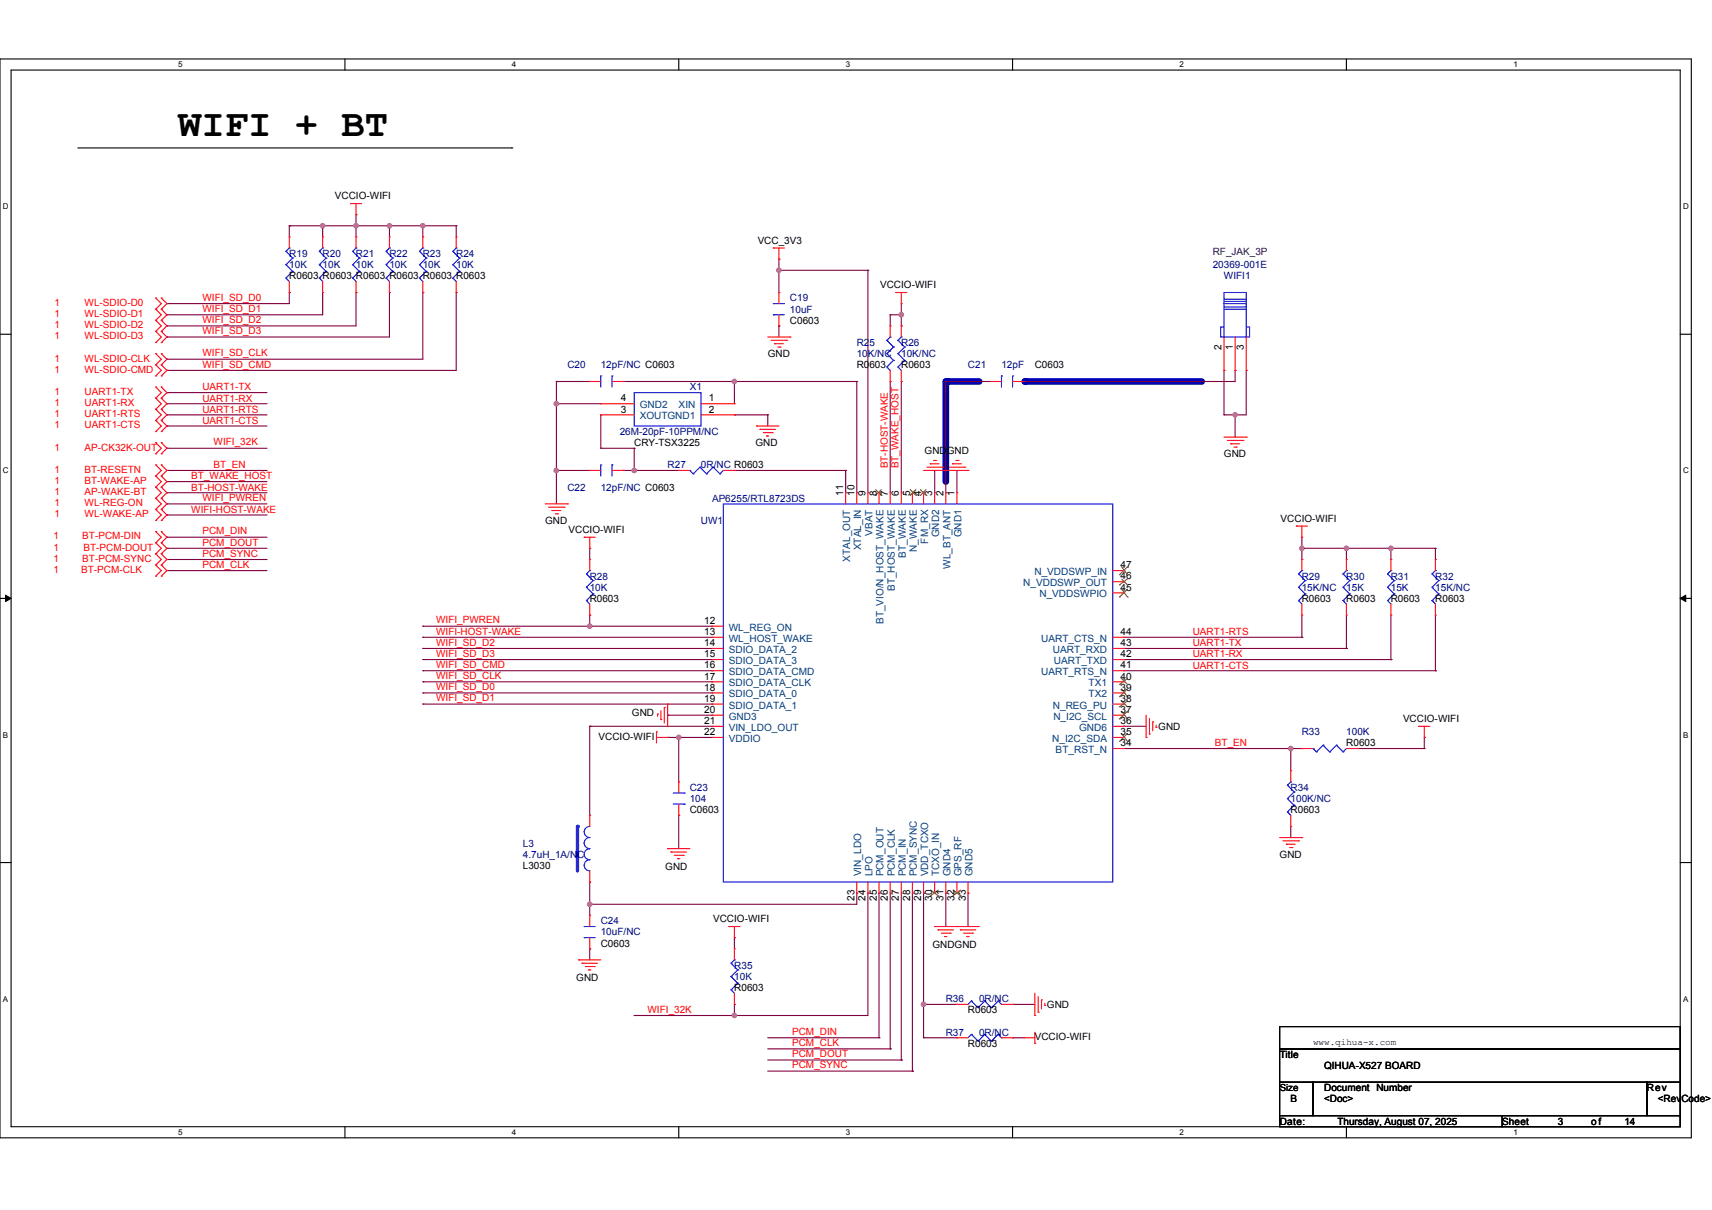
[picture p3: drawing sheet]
<svg xmlns="http://www.w3.org/2000/svg" width="297mm" height="210mm" viewBox="0 0 297 210" stroke-linecap="round" stroke-linejoin="round" font-family="sans-serif">
<path d="M0 10.2h293.4v187.3h-293.4zM1.9 12.2h289.6v183.3h-289.6z" fill="none" stroke="#000" stroke-width=".19"/>
<g fill="#fff">
<path d="M30.9 10.4h.7v1.6h-.7z"/>
<path d="M30.9 195.7h.7v1.6h-.7z"/>
</g>
<path d="M59.8 10.2v2M59.8 195.5v2" fill="none" stroke="#000" stroke-width=".19"/>
<g fill="#fff">
<path d="M88.8 10.4h.8v1.6h-.8z"/>
<path d="M88.8 195.7h.8v1.6h-.8z"/>
</g>
<path d="M117.8 10.2v2M117.8 195.5v2" fill="none" stroke="#000" stroke-width=".19"/>
<g fill="#fff">
<path d="M146.7 10.4h.8v1.6h-.8z"/>
<path d="M146.7 195.7h.8v1.6h-.8z"/>
</g>
<path d="M175.7 10.2v2M175.7 195.5v2" fill="none" stroke="#000" stroke-width=".19"/>
<g fill="#fff">
<path d="M204.6 10.4h.8v1.6h-.8z"/>
<path d="M204.6 195.7h.8v1.6h-.8z"/>
</g>
<path d="M233.6 10.2v2M233.6 195.5v2" fill="none" stroke="#000" stroke-width=".19"/>
<g fill="#fff">
<path d="M262.5 10.4h.8v1.6h-.8z"/>
<path d="M262.5 195.7h.8v1.6h-.8z"/>
<path d="M.5 35.1h1v1.5h-1z"/>
<path d="M292 35.1h1v1.5h-1z"/>
<path d="M.5 80.9h1v1.6h-1z"/>
<path d="M292 80.9h1v1.6h-1z"/>
</g>
<path d="M0 58h1.9M291.5 58h1.9" fill="none" stroke="#000" stroke-width=".19"/>
<g fill="#fff">
<path d="M.5 126.8h.9v1.5h-.9z"/>
<path d="M292 126.8h.9v1.5h-.9z"/>
</g>
<path d="M0 103.9h1.9M291.5 103.9h1.9" fill="none" stroke="#000" stroke-width=".19"/>
<path d="M1 103.3l.9 .6-.9 .5zM291.5 103.9l.9-.6v1.1z" fill="#000" stroke="#000" stroke-width=".17"/>
<g fill="#fff">
<path d="M.5 172.6h.9v1.6h-.9z"/>
<path d="M292 172.6h.9v1.6h-.9z"/>
</g>
<path d="M13.5 25.7h75.3M88.8 25.7h.1M0 149.7h1.9M291.5 149.7h1.9" fill="none" stroke="#000" stroke-width=".19"/>
<path d="M164.1 66.2v17.4" fill="none" stroke="#0000a0" stroke-width="1.2"/>
<circle cx="164.1" cy="66.2" r=".58" fill="#0000a0"/>
<path d="M177.8 66.2h30.7" fill="none" stroke="#0000a0" stroke-width="1.2"/>
<circle cx="177.8" cy="66.2" r=".58" fill="#0000a0"/>
<path d="M164.3 66.2h5.6" fill="none" stroke="#0000a0" stroke-width="1.2"/>
<circle cx="164.3" cy="66.2" r=".58" fill="#0000a0"/>
<g fill="none" stroke="#800040" stroke-width=".19">
<path d="M50.2 39.2h.1M50.2 39.2v1.9M50.2 39.2h28.9M56 39.2h.1M56 39.2v1.9M61.8 37.3h.1M61.8 39.2h.1M61.8 37.3v3.8M67.6 39.2h.1M67.6 39.2v1.9M73.4 39.2h.1M73.4 39.2v1.9"/>
<path d="M79.1 39.2h.1M79.1 39.2v1.9M29 52.7h.1M29 58.5h.1M29 56.6h.1M29 54.6h.1M50.2 50.8h.1M50.2 50.8v1.9h-21.2M56 50.8h.1M56 50.8v3.8h-27M61.8 50.8h.1M61.8 50.8v5.8h-32.8"/>
<path d="M67.6 50.8h.1M67.6 50.8v7.7h-38.6M73.4 50.8h.1M73.4 50.8v11.5h-44.4M79.1 50.8h.1M79.1 50.8v13.5h-50.1M135.1 45h.1M135.1 46.9h.1M135.1 56.6h.1M135.1 45v5.8M135.1 56.6v1.9M135.1 46.9h15.5"/>
<path d="M150.6 46.9h.1M150.6 46.9v38.6M154.4 54.6h.1M154.4 54.6h2M154.4 54.6v2M156.4 56.6h.1M156.4 54.6h.1M156.4 52.7v3.9M29 64.3h.1M29 62.3h.1M29 70.1h.1M29 68.1h.1"/>
<path d="M29 73.9h.1M29 72h.1M29 77.8h.1M29 70.1h17.3M29 68.1h17.3M29 73.9h17.3M29 72h17.3M29 77.8h17.3M96.5 70.1h.1M96.5 66.2h.1M96.5 70.1h7.7M96.5 66.2h5.8"/>
<path d="M96.5 66.2v21.2M104.2 77.8h.1M104.2 72h.1M104.2 77.8h5.8M104.2 72v5.8M108.1 66.2h.1M108.1 66.2h40.5M110 77.8h.1M110 77.8v3.9M127.4 72h.1M127.4 66.2h.1M127.4 72h5.8"/>
<path d="M127.4 66.2v3.9M133.2 72h.1M133.2 72v1.9M148.6 66.2h.1M148.6 66.2v19.3M154.4 66.2h.1M154.4 66.2v19.3M156.4 66.2h.1M156.4 66.2v19.3M164.1 66.2h.1M164.1 66.2v19.3M164.1 66.2h7.7"/>
<path d="M177.6 66.2h.1M212.3 64.3h.1M212.3 72h.1M212.3 64.3v7.7M214.3 72h.1M214.3 64.3h.1M214.3 64.3v1.9h-36.7M214.3 72v3.9M216.2 64.3h.1M216.2 64.3v7.7h-3.9M29 81.7h.1M29 89.4h.1"/>
<path d="M29 87.4h.1M29 83.6h.1M29 95.2h.1M29 99h.1M29 97.1h.1M29 93.2h.1M29 85.5h.1M29 81.7h17.3M29 89.4h17.3M29 87.4h17.3M29 83.6h17.3M29 95.2h17.3"/>
<path d="M29 99h17.3M29 97.1h17.3M29 93.2h17.3M29 85.5h17.3M96.5 81.7h.1M96.5 81.7h5.8M102.3 95.2h.1M102.3 95.2v1.9M108.1 81.7h.1M108.1 81.7h9.7M110 81.7h.1M127.4 81.7h.1"/>
<path d="M127.4 81.7h19.3M146.7 81.7h.1M146.7 81.7v3.8M162.1 81.7h.1M162.1 81.7v3.8M166 81.7h.1M166 81.7v3.8M225.8 95.2h.1M225.8 97.1h.1M225.8 95.2h23.2M225.8 93.2v3.9M233.6 95.2h.1"/>
<path d="M233.6 95.2v1.9M241.3 95.2h.1M241.3 95.2v1.9M249 97.1h.1M249 95.2h.1M249 95.2v1.9M73.4 116.4h.1M73.4 112.5h.1M73.4 114.5h.1M73.4 118.3h.1M73.4 108.7h.1M73.4 110.6h.1"/>
<path d="M73.4 110.6h50.1M73.4 116.4h50.1M73.4 114.5h50.1M73.4 112.5h50.1M73.4 118.3h50.1M73.4 108.7h50.1M102.3 106.8h.1M102.3 108.7h.1M102.3 106.8v1.9M195 110.6h30.8M195 116.4h54M195 114.5h46.3"/>
<path d="M195 112.5h38.6M225.8 110.6h.1M225.8 106.8v3.8M233.6 112.5h.1M233.6 106.8v5.7M241.3 114.5h.1M241.3 106.8v7.7M249 116.4h.1M249 106.8v9.6M73.4 120.3h.1M73.4 122.2h.1M73.4 120.3h50.1"/>
<path d="M73.4 122.2h50.1M102.3 126.1h.1M102.3 126.1h21.2M102.3 126.1v15.4M115.8 128h.1M115.8 124.1h.1M115.8 128h7.7M115.8 124.1h7.7M117.8 128h.1M117.8 128v7.7M195 126.1h.1M195 126.1h3.8"/>
<path d="M195 129.9h30.8M223.9 129.9h.1M223.9 129.9v3.9M225.8 129.9h.1M235.5 129.9h11.6M247.1 129.9h.1M247.1 128h.1M247.1 128v1.9M102.3 153.1h.1M102.3 156.9h.1M102.3 153.1v5.8M117.8 141.5h.1"/>
<path d="M117.8 141.5v5.8M148.6 155h.1M148.6 155v1.9h-46.3M150.6 155h.1M150.6 155v21.2h-40.6M152.5 155h.1M152.5 155v25.1M154.4 155v27M156.4 155v29M158.3 155v30.9M160.2 155h.1M160.2 155v25.1"/>
<path d="M164.1 155h.1M164.1 155v5.8M167.9 155h.1M167.9 155v5.8M223.9 145.4h.1M223.9 143.4v2M102.3 164.7h.1M102.3 164.7v1.9M110 176.2h.1M127.4 162.7h.1M127.4 174.3h.1M127.4 176.2h.1"/>
<path d="M127.4 162.7v2M127.4 174.3v1.9M160.2 174.3h.1M160.2 174.3h5.8M175.7 174.3h.1M175.7 174.3h3.8M133.2 180.1h19.3M133.2 184h23.2M133.2 182h21.2M133.2 185.9h25.1M152.5 180.1h.1M154.4 182h.1"/>
<path d="M156.4 184h.1M158.3 185.9h.1M160.2 180.1h.1M160.2 180.1h5.8M175.7 180.1h.1M175.7 180.1h1.9"/>
</g>
<g fill="#f0f" stroke="#f0f" stroke-width=".19">
<circle cx="67.6" cy="39.2" r=".38"/>
<circle cx="73.3" cy="39.2" r=".38"/>
<circle cx="160.2" cy="174.3" r=".38"/>
<circle cx="156.4" cy="54.6" r=".38"/>
<circle cx="225.8" cy="95.2" r=".38"/>
<circle cx="241.3" cy="95.2" r=".38"/>
<circle cx="233.6" cy="95.2" r=".38"/>
<circle cx="214.3" cy="72" r=".38"/>
<circle cx="117.7" cy="128" r=".38"/>
<circle cx="135.1" cy="46.9" r=".38"/>
<circle cx="102.3" cy="108.7" r=".38"/>
<circle cx="223.9" cy="129.9" r=".38"/>
<circle cx="127.4" cy="176.2" r=".38"/>
<circle cx="102.3" cy="156.9" r=".38"/>
<circle cx="127.4" cy="66.2" r=".38"/>
<circle cx="96.5" cy="81.7" r=".38"/>
<circle cx="96.5" cy="70.1" r=".38"/>
<circle cx="110" cy="81.7" r=".38"/>
<circle cx="61.8" cy="39.2" r=".38"/>
<circle cx="56" cy="39.2" r=".38"/>
</g>
<g fill="none" stroke="#f00" stroke-width=".19">
<path d="M60.8 35.3h.1M60.8 35.3h1.9M61.8 37.3h.1M61.8 35.3v2M27 55.6h.1M27 57.5h.1M27 59.5h.1M27 51.7h.1M27 53.7h.1M27 55.6l1 1-1 .9M27 57.5l1 1-1 1M27 51.7l1 1-1 1"/>
<path d="M27 53.7l1 .9-1 1M28 57.5h.1M28 55.6h.1M28 59.5h.1M28 53.7h.1M28 51.7h.1M28 55.6l1 1-1 .9M28 57.5l1 1-1 1M28 51.7l1 1-1 1M28 53.7l1 .9-1 1M67.6 50.8h.1M67.6 41.1h.1"/>
<path d="M67.6 41.1v1.9M67.6 48.8v2M73.4 50.8h.1M73.4 41.1h.1M73.4 41.1v1.9M73.4 48.8v2M133.2 58.5h3.9M133.8 59.1h2.7M134.2 43h.1M134.2 43h1.9M134.4 59.6h.1M134.4 59.6h1.5"/>
<path d="M135.1 45h.1M135.1 43v2M136.5 59.1h.1M137.1 58.5h.1M154.4 56.6h.1M154.4 56.6v1.9M155.4 50.8h.1M155.4 50.8h1.9M156.4 52.7h.1M156.4 56.6h.1M156.4 50.8v1.9M156.4 56.6v1.9"/>
<path d="M212.3 58.5v5.8M214.3 58.5v5.8M216.2 58.5v5.8M27 63.3h.1M27 65.2h.1M27 61.4h.1M27 76.8h.1M27 78.8h.1M27 67.2h.1M27 69.1h.1M27 71h.1M27 73h.1"/>
<path d="M27 74.9h.1M27 63.3l1 1-1 .9M27 61.4l1 .9-1 1M27 76.8l1 1-1 1M27 67.2l1 .9-1 1M27 69.1l1 1-1 .9M27 71l1 1-1 1M27 73l1 .9-1 1M28 65.2h.1M28 63.3h.1M28 61.4h.1M28 78.8h.1"/>
<path d="M28 76.8h.1M28 69.1h.1M28 67.2h.1M28 71h.1M28 73h.1M28 74.9h.1M28 63.3l1 1-1 .9M28 61.4l1 .9-1 1M28 76.8l1 1-1 1M28 67.2l1 .9-1 1M28 69.1l1 1-1 .9M28 71l1 1-1 1"/>
<path d="M28 73l1 .9-1 1M131.3 73.9h.1M131.3 73.9h3.8M131.8 74.5h.1M131.8 74.5h2.7M132.4 75.1h1.6M133 75.7h.1M133 75.7h.4M134 75.1h.1M134.9 60.2h.4M135.3 60.2h.1M154.4 66.2h.1"/>
<path d="M154.4 64.3v1.9M156.4 66.2h.1M156.4 64.3v1.9M162 79.9h.3M162.3 79.9h.1M165.8 79.9h.4M166.2 79.9h.1M171.8 66.2h.1M171.8 66.2h1.9M175.7 66.2h1.9M177.6 66.2h.1M212.3 64.3h.1"/>
<path d="M212.3 75.9h3.9M212.9 76.4h2.7M213.5 77h.1M213.5 77h1.5M214.1 77.6h.4M214.3 64.3h.1M214.5 77.6h.1M215.6 76.4h.1M216.2 75.9h.1M216.2 64.3h.1M27 98.1h.1M27 100h.1"/>
<path d="M27 96.1h.1M27 94.2h.1M27 92.3h.1M27 80.7h.1M27 82.6h.1M27 86.5h.1M27 88.4h.1M27 90.3h.1M27 84.6h.1M27 98.1l1 .9-1 1M27 96.1l1 1-1 1M27 94.2l1 1-1 .9"/>
<path d="M27 92.3l1 .9-1 1M27 80.7l1 1-1 .9M27 86.5l1 .9-1 1M27 88.4l1 1-1 .9M27 82.6l1 1-1 1M27 84.6l1 .9-1 1M28 100h.1M28 98.1h.1M28 96.1h.1M28 94.2h.1M28 92.3h.1M28 82.6h.1"/>
<path d="M28 80.7h.1M28 88.4h.1M28 86.5h.1M28 90.3h.1M28 84.6h.1M28 98.1l1 .9-1 1M28 96.1l1 1-1 1M28 94.2l1 1-1 .9M28 92.3l1 .9-1 1M28 80.7l1 1-1 .9M28 86.5l1 .9-1 1M28 88.4l1 1-1 .9"/>
<path d="M28 82.6l1 1-1 1M28 84.6l1 .9-1 1M94.6 87.4h3.8M95.2 88h2.7M95.7 88.6h.1M95.7 88.6h1.6M96.3 89.2h.4M96.7 89.2h.1M97.9 88h.1M98.4 87.4h.1M101.3 93.2h.1M101.3 93.2h2"/>
<path d="M102.3 95.2h.1M102.3 93.2v2M160.2 81.7h7.7M160.8 81.1h2.7M161.4 80.5h.1M161.4 80.5h1.5M163.5 81.1h.1M164.1 81.7h.1M164.7 81.1h2.7M165.2 80.5h.1M165.2 80.5h1.6M167.4 81.1h.1"/>
<path d="M167.9 81.7h.1M224.9 91.3h.1M224.9 91.3h1.9M225.8 93.2h.1M225.8 91.3v1.9M241.3 97.1h.1M241.3 97.1v1.9M241.3 106.8h.1M241.3 104.8v2M113.9 127h.1M113.9 128h1.9M113.9 127v1.9"/>
<path d="M114.1 123.9h.1M114.1 123.9v.4M114.7 124.9h.1M114.7 123.3v1.6M115.2 122.8h.1M115.2 122.8v2.7M115.8 128h.1M115.8 122.2h.1M115.8 122.2v3.9M117.8 135.7h.1M117.8 135.7v1.9M117.8 139.6v1.9"/>
<path d="M198.8 128h.1M198.8 124.1v3.9M199.4 127.4h.1M199.4 124.7v2.7M200 125.3h.1M200 125.3v1.5M200.6 126.2h.1M200.6 125.9v.3M223.9 133.8h.1M223.9 133.8v1.9M225.8 129.9h.1M225.8 129.9h2"/>
<path d="M233.6 129.9h1.9M235.5 129.9h.1M246.1 126.1h.1M246.1 126.1h2M247.1 128h.1M247.1 126.1v1.9M102.3 158.9h.1M102.3 158.9v1.9M115.8 147.3h.1M115.8 147.3h3.9M116.4 147.9h.1M116.4 147.9h2.7"/>
<path d="M117 148.4h1.5M117.6 149h.1M117.6 149h.3M117.8 141.5h.1M118.5 148.4h.1M222 145.4h3.8M222.6 145.9h2.7M223.1 146.5h.1M223.1 146.5h1.6M223.7 147.1h.4M223.9 143.4h.1M223.9 141.5v1.9"/>
<path d="M224.1 147.1h.1M225.3 145.9h.1M225.8 145.4h.1M100.4 166.6h.1M100.4 166.6h3.8M101 167.2h.1M101 167.2h2.7M101.5 167.7h1.6M102.1 168.3h.1M102.1 168.3h.4M102.3 164.7h.1M102.3 162.7v2"/>
<path d="M103.1 167.7h.1M126.4 160.8h.1M126.4 160.8h2M127.4 162.7h.1M127.4 160.8v1.9M162.1 160.8h.1M162.1 160.8h7.8M162.7 161.4h.1M162.7 161.4h2.7M163.3 162h1.6M163.9 162.5h.1M163.9 162.5h.4"/>
<path d="M164.9 162h.1M166 160.8h.1M166.6 161.4h.1M166.6 161.4h2.7M167.2 162h1.5M167.7 162.5h.1M167.7 162.5h.4M168.7 162h.1M179.5 176.2h.1M179.5 172.4v3.8M179.5 179.1v2M180.1 175.7h.1"/>
<path d="M180.1 173v2.7M180.7 173.5h.1M180.7 173.5v1.6M181.3 174.5h.1M181.3 174.1v.4M177.6 180.1h.1M177.6 180.1h1.9M179.5 181.1h.1"/>
</g>
<path d="M222 178.2h69.5v3.8h-69.5zM222 182h69.5v5.8h-69.5zM222 187.8h5.8v5.8h-5.8zM222 193.6h38.6v1.9h-38.6zM227.8 187.8h57.9v5.8h-57.9zM260.6 193.6h30.9v1.9h-30.9zM285.7 187.8h5.8v5.8h-5.8z" fill="none" stroke="#000" stroke-width=".19"/>
<g fill="none" stroke="#00f" stroke-width=".19">
<path d="M67 48.3h.1M67 45.9h.1M67 43.6h.1M67 48.3l.6 .5M67 45.9l1.1 1.2M67 43.6l1.1 1.2M67.6 43h.1M67.6 43l-.6 .6M68.1 47.1h.1M68.1 44.8h.1M68.1 47.1l-1.1 1.2M68.1 44.8l-1.1 1.1"/>
<path d="M72.8 48.3h.1M72.8 45.9h.1M72.8 43.6h.1M72.8 48.3l.6 .5M72.8 45.9l1.1 1.2M72.8 43.6l1.1 1.2M73.4 43h.1M73.4 43l-.6 .6M73.9 47.1h.1M73.9 44.8h.1M73.9 47.1l-1.1 1.2M73.9 44.8l-1.1 1.1"/>
<path d="M153.8 59.1h.1M153.8 59.1l1.2 1.1M154.4 58.5h.1M154.4 58.5l-.6 .6M155.8 59.1h.1M155.8 59.1l1.1 1.1M156.4 58.5h.1M156.4 58.5l-.6 .6M212.3 50.8h3.9v7.7h-3.9zM212.3 52.7h.1M212.3 56.7h-.5v1.8h.5M212.3 52.7h3.9"/>
<path d="M212.3 53.3h3.9M212.3 53.7h3.9M212.3 52.3h3.9M212.3 51.9h3.9M216.2 56.7h.6v1.8h-.6M153.8 63.7h.1M153.8 61.4h.1M153.8 63.7l.6 .6M153.8 61.4l1.2 1.1M155 62.5h.1M155 60.2h.1M155 62.5l-1.2 1.2"/>
<path d="M155 60.2l-1.2 1.2M155.8 63.7h.1M155.8 61.4h.1M155.8 63.7l.6 .6M155.8 61.4l1.1 1.1M156.9 62.5h.1M156.9 60.2h.1M156.9 62.5l-1.1 1.2M156.9 60.2l-1.1 1.2M173.7 65.2h.1M173.7 65.2v2M175.7 65.2h.1"/>
<path d="M175.7 65.2v2M240.7 99.6h.1M240.7 99.6l1.2 1.2M241.3 99h.1M241.3 99l-.6 .6M240.7 104.2h.1M240.7 101.9h.1M240.7 104.2l.6 .6M240.7 101.9l1.2 1.2M241.9 103.1h.1M241.9 100.8h.1M241.9 103.1l-1.2 1.1"/>
<path d="M241.9 100.8l-1.2 1.1M116.8 139.6h1.9M116.8 137.6h1.9M118.7 139.6h.1M118.7 137.6h.1M223.3 138.6h.1M223.3 136.3h.1M223.3 138.6l1.2 1.2M223.3 136.3l1.2 1.1M223.9 135.7h.1M223.9 135.7l-.6 .6M224.5 139.8h.1"/>
<path d="M224.5 137.4h.1M224.5 139.8l-1.2 1.1M224.5 137.4l-1.2 1.2M227.8 129.9h.1M227.8 129.9l.6 .6M228.4 130.5h.1M229.5 129.3h.1M229.5 129.3l1.2 1.2M229.5 129.3l-1.1 1.2M230.7 130.5h.1M231.8 129.3h.1M231.8 129.3l1.2 1.2"/>
<path d="M231.8 129.3l-1.1 1.2M233 130.5h.1M233.6 129.9l-.6 .6M102.3 145.4a.96 .96 0 0 0-1 .9 .96 .96 0 0 0 1 1 .96 .96 0 0 0-1 1 .96 .96 0 0 0 1 .9 .96 .96 0 0 0-1 1 .96 .96 0 0 0 1 .9M102.3 143.4a.96 .96 0 0 0-1 1 .96 .96 0 0 0 1 1M223.3 140.9h.1M223.3 140.9l.6 .6M101.3 160.8h.1M101.3 162.7h.1M101.3 160.8h2M101.3 162.7h2"/>
</g>
<path d="M100.2 143.4v7.8" fill="none" stroke="#00f" stroke-width=".57"/>
<circle cx="100.2" cy="143.4" r=".29" fill="#00f"/>
<g fill="none" stroke="#f00" stroke-width=".19">
<path d="M50.2 50.8h.1M50.2 41.1h.1M50.2 41.1v1.9M50.2 48.8v2M56 50.8h.1M56 41.1h.1M56 41.1v1.9M56 48.8v2M61.8 50.8h.1M61.8 41.1h.1M61.8 41.1v1.9M61.8 48.8v2"/>
<path d="M79.1 50.8h.1M79.1 41.1h.1M79.1 41.1v1.9M79.1 48.8v2M135.1 50.8h.1M135.1 56.6h.1M135.1 50.8v1.9M135.1 54.6v2M102.3 66.2h.1M102.3 66.2h1.9M104.2 72h.1M104.2 70.1h.1"/>
<path d="M104.2 70.1h5.8M104.2 72h5.8M106.2 66.2h1.9M108.1 66.2h.1M121.6 70.1h5.8M121.6 72h5.8M127.4 70.1h.1M127.4 72h.1M102.3 97.1h.1M102.3 81.7h.1M102.3 97.1v1.9M102.3 81.7h1.9"/>
<path d="M106.2 81.7h1.9M108.1 81.7h.1M117.8 81.7h.1M117.8 81.7h1.9M125.5 81.7h1.9M127.4 81.7h.1M146.7 85.5h.1M146.7 85.5v1.9M148.6 85.5h.1M148.6 85.5v1.9M150.6 85.5h.1M150.6 85.5v1.9"/>
<path d="M152.5 85.5h.1M152.5 85.5v1.9M154.4 85.5h.1M154.4 85.5v1.9M156.4 85.5h.1M156.4 85.5v1.9M158.3 85.5h.1M158.3 85.5v1.9M160.2 85.5h.1M160.2 85.5v1.9M162.1 85.5h.1M162.1 85.5v1.9"/>
<path d="M164.1 85.5h.1M164.1 85.5v1.9M166 85.5h.1M166 85.5v1.9M193 99h2M195 99h.1M225.8 97.1h.1M225.8 97.1v1.9M233.6 97.1h.1M233.6 97.1v1.9M249 97.1h.1M249 97.1v1.9"/>
<path d="M102.3 106.8h.1M102.3 104.8v2M123.5 110.6h.1M123.5 112.5h.1M123.5 118.3h.1M123.5 116.4h.1M123.5 114.5h.1M123.5 108.7h.1M123.5 118.3h2M123.5 110.6h2M123.5 112.5h2M123.5 116.4h2"/>
<path d="M123.5 114.5h2M123.5 108.7h2M193 118.3h2M193 110.6h2M193 112.5h2M193 116.4h2M193 114.5h2M193 102.9h2M193 101h2M195 118.3h.1M195 114.5h.1M195 112.5h.1"/>
<path d="M195 116.4h.1M195 110.6h.1M195 102.9h.1M195 101h.1M225.8 106.8h.1M225.8 104.8v2M233.6 106.8h.1M233.6 104.8v2M249 106.8h.1M249 104.8v2M123.5 128h.1M123.5 120.3h.1"/>
<path d="M123.5 122.2h.1M123.5 124.1h.1M123.5 126.1h.1M123.5 124.1h2M123.5 128h2M123.5 120.3h2M123.5 122.2h2M123.5 126.1h2M193 124.1h2M193 128h2M193 120.3h2M193 122.2h2"/>
<path d="M193 126.1h2M193 129.9h2M195 124.1h.1M195 128h.1M195 120.3h.1M195 122.2h.1M195 126.1h.1M195 129.9h.1M102.3 153.1h.1M102.3 141.5h.1M102.3 141.5v1.9M102.3 151.2v1.9"/>
<path d="M148.6 155h.1M148.6 153.1v1.9M150.6 155h.1M150.6 153.1v1.9M152.5 155h.1M152.5 153.1v1.9M154.4 155h.1M154.4 153.1v1.9M156.4 155h.1M156.4 153.1v1.9M158.3 155h.1M158.3 153.1v1.9"/>
<path d="M160.2 155h.1M160.2 153.1v1.9M162.1 155h.1M162.1 153.1v1.9M164.1 155h.1M164.1 153.1v1.9M166 155h.1M166 153.1v1.9M167.9 155h.1M167.9 153.1v1.9M127.4 174.3h.1M127.4 164.7h.1"/>
<path d="M127.4 164.7v1.9M127.4 172.4v1.9M166 174.3h.1M166 174.3h1.9M173.7 174.3h2M175.7 174.3h.1M166 180.1h.1M166 180.1h1.9M173.7 180.1h2M175.7 180.1h.1"/>
</g>
<g fill="none" stroke="#00f" stroke-width=".19">
<path d="M49.6 48.3h.1M49.6 45.9h.1M49.6 43.6h.1M49.6 48.3l.6 .5M49.6 45.9l1.2 1.2M49.6 43.6l1.2 1.2M50.2 43h.1M50.2 43l-.6 .6M50.8 47.1h.1M50.8 44.8h.1M50.8 47.1l-1.2 1.2M50.8 44.8l-1.2 1.1"/>
<path d="M55.4 48.3h.1M55.4 45.9h.1M55.4 43.6h.1M55.4 48.3l.6 .5M55.4 45.9l1.2 1.2M55.4 43.6l1.2 1.2M56 43h.1M56 43l-.6 .6M56.6 47.1h.1M56.6 44.8h.1M56.6 47.1l-1.2 1.2M56.6 44.8l-1.2 1.1"/>
<path d="M61.2 48.3h.1M61.2 45.9h.1M61.2 43.6h.1M61.2 48.3l.6 .5M61.2 45.9l1.1 1.2M61.2 43.6l1.1 1.2M61.8 43h.1M61.8 43l-.6 .6M62.3 47.1h.1M62.3 44.8h.1M62.3 47.1l-1.1 1.2M62.3 44.8l-1.1 1.1"/>
<path d="M78.6 48.3h.1M78.6 45.9h.1M78.6 43.6h.1M78.6 48.3l.5 .5M78.6 45.9l1.1 1.2M78.6 43.6l1.1 1.2M79.1 43h.1M79.1 43l-.5 .6M79.7 47.1h.1M79.7 44.8h.1M79.7 47.1l-1.1 1.2M79.7 44.8l-1.1 1.1"/>
<path d="M134.2 52.7h.1M134.2 54.6h.1M134.2 52.7h1.9M134.2 54.6h1.9M104.2 65.2h.1M104.2 65.2v2M106.2 65.2h.1M106.2 65.2v2M110 68.1h11.6v5.8h-11.6zM101.7 99.6h.1M101.7 99.6l1.2 1.2M102.3 99h.1"/>
<path d="M102.3 99l-.6 .6M104.2 80.7h.1M104.2 80.7v1.9M106.2 80.7h.1M106.2 80.7v1.9M119.7 81.7h.1M119.7 81.7l.6 .5M120.3 82.2h.1M121.4 81.1h.1M121.4 81.1l1.2 1.1M121.4 81.1l-1.1 1.1M122.6 82.2h.1"/>
<path d="M123.7 81.1h.1M123.7 81.1l1.2 1.1M123.7 81.1l-1.1 1.1M124.9 82.2h.1M125.5 87.4h67.5v65.7h-67.5zM125.5 81.7l-.6 .5M225.3 99.6h.1M225.3 99.6l1.1 1.2M225.8 99h.1M225.8 99l-.5 .6M233 99.6h.1M233 99.6l1.2 1.2"/>
<path d="M233.6 99h.1M233.6 99l-.6 .6M248.4 99.6h.1M248.4 99.6l1.2 1.2M249 99h.1M249 99l-.6 .6M101.7 104.2h.1M101.7 101.9h.1M101.7 104.2l.6 .6M101.7 101.9l1.2 1.2M102.9 103.1h.1M102.9 100.8h.1"/>
<path d="M102.9 103.1l-1.2 1.1M102.9 100.8l-1.2 1.1M225.3 104.2h.1M225.3 101.9h.1M225.3 104.2l.5 .6M225.3 101.9l1.1 1.2M226.4 103.1h.1M226.4 100.8h.1M226.4 103.1l-1.1 1.1M226.4 100.8l-1.1 1.1M233 104.2h.1M233 101.9h.1"/>
<path d="M233 104.2l.6 .6M233 101.9l1.2 1.2M234.2 103.1h.1M234.2 100.8h.1M234.2 103.1l-1.2 1.1M234.2 100.8l-1.2 1.1M248.4 104.2h.1M248.4 101.9h.1M248.4 104.2l.6 .6M248.4 101.9l1.2 1.2M249.6 103.1h.1M249.6 100.8h.1"/>
<path d="M249.6 103.1l-1.2 1.1M249.6 100.8l-1.2 1.1M126.8 171.8h.1M126.8 169.5h.1M126.8 167.2h.1M126.8 171.8l.6 .6M126.8 169.5l1.2 1.1M126.8 167.2l1.2 1.1M127.4 166.6h.1M127.4 166.6l-.6 .6M128 170.6h.1M128 168.3h.1"/>
<path d="M128 170.6l-1.2 1.2M128 168.3l-1.2 1.2M168.5 173.7h.1M168.5 179.5h.1M168.5 173.7l-.6 .6M168.5 173.7l1.2 1.2M168.5 179.5l-.6 .6M168.5 179.5l1.2 1.2M169.7 174.9h.1M170.8 173.7h.1M170.8 179.5h.1M170.8 173.7l-1.1 1.2"/>
<path d="M170.8 173.7l1.2 1.2M170.8 179.5l-1.1 1.2M170.8 179.5l1.2 1.2M172 174.9h.1M173.2 173.7h.1M173.2 179.5h.1M173.2 173.7l-1.2 1.2M173.2 173.7l.5 .6M173.2 179.5l-1.2 1.2M173.2 179.5l.5 .6M173.7 174.3h.1M169.7 180.7h.1"/>
<path d="M172 180.7h.1M173.7 180.1h.1"/>
</g>
<g fill="none" stroke="#804000" stroke-width=".17">
<path d="M151.9 86h.1M151.9 84.9l1 1.1M152.9 86h.1M152.9 84.9l-1 1.1M157.9 86h.1M157.9 84.9l1 1.1M158.9 86h.1M158.9 84.9l-1 1.1M159.6 86h.1M159.6 84.9l1.1 1.1M160.7 86h.1M160.7 84.9l-1.1 1.1"/>
<path d="M194.2 99.8h.1M194.6 98.3l1 1.5M195.6 99.8h.1M195.6 98.3l-1.4 1.5M194.2 118.8h.1M194.2 103.6h.1M194.2 101.5h.1M194.6 119.5l1 1.4M194.6 117.7l1 1.1M194.6 102.2l1 1.4M194.6 100.5l1 1M195.6 118.8h.1"/>
<path d="M195.6 103.6h.1M195.6 101.5h.1M195.6 119.5l-1.4 1.4M195.6 117.7l-1.4 1.1M195.6 102.2l-1.4 1.4M195.6 100.5l-1.4 1M194.2 124.8h.1M194.2 128.7h.1M194.2 120.9h.1M194.2 122.7h.1M194.6 123.4l1 1.4M194.6 127.3l1 1.4"/>
<path d="M194.6 121.6l1 1.1M195.6 124.8h.1M195.6 128.7h.1M195.6 120.9h.1M195.6 122.7h.1M195.6 123.4l-1.4 1.4M195.6 127.3l-1.4 1.4M195.6 121.6l-1.4 1.1M161.4 155.5h.1M161.4 154.4l1.4 1.1M162.8 155.5h.1M162.8 154.4l-1.4 1.1"/>
<path d="M165.3 155.5h.1M165.3 154.4l1.4 1.1M166.7 155.5h.1M166.7 154.4l-1.4 1.1"/>
</g>
<g fill="#f0f" stroke="#f0f" stroke-width=".19">
<circle cx="67.6" cy="39.2" r=".38"/>
<circle cx="73.3" cy="39.2" r=".38"/>
<circle cx="160.2" cy="174.3" r=".38"/>
<circle cx="156.4" cy="54.6" r=".38"/>
<circle cx="225.8" cy="95.2" r=".38"/>
<circle cx="241.3" cy="95.2" r=".38"/>
<circle cx="233.6" cy="95.2" r=".38"/>
<circle cx="214.3" cy="72" r=".38"/>
<circle cx="117.7" cy="128" r=".38"/>
<circle cx="135.1" cy="46.9" r=".38"/>
<circle cx="102.3" cy="108.7" r=".38"/>
<circle cx="223.9" cy="129.9" r=".38"/>
<circle cx="127.4" cy="176.2" r=".38"/>
<circle cx="102.3" cy="156.9" r=".38"/>
<circle cx="127.4" cy="66.2" r=".38"/>
<circle cx="96.5" cy="81.7" r=".38"/>
<circle cx="96.5" cy="70.1" r=".38"/>
<circle cx="110" cy="81.7" r=".38"/>
<circle cx="61.8" cy="39.2" r=".38"/>
<circle cx="56" cy="39.2" r=".38"/>
</g>
<text font-size="6.8" x="30.9" y="23.6">WIFI + BT</text>
<g font-size="1.8">
<text x="211.9" y="60.8" transform="rotate(-90 211.9 60.8)">2</text>
<text x="213.9" y="60.8" transform="rotate(-90 213.9 60.8)">1</text>
<text x="215.8" y="60.8" transform="rotate(-90 215.8 60.8)">3</text>
<text x="146.3" y="86.1" transform="rotate(-90 146.3 86.1)">11</text>
<text x="148.2" y="86.1" transform="rotate(-90 148.2 86.1)">10</text>
<text x="150.2" y="86.1" transform="rotate(-90 150.2 86.1)">9</text>
<text x="152.1" y="86.1" transform="rotate(-90 152.1 86.1)">8</text>
<text x="154" y="86.1" transform="rotate(-90 154 86.1)">7</text>
<text x="156" y="86.1" transform="rotate(-90 156 86.1)">6</text>
<text x="157.9" y="86.1" transform="rotate(-90 157.9 86.1)">5</text>
<text x="159.8" y="86.1" transform="rotate(-90 159.8 86.1)">4</text>
<text x="161.7" y="86.1" transform="rotate(-90 161.7 86.1)">3</text>
<text x="163.7" y="86.1" transform="rotate(-90 163.7 86.1)">2</text>
<text x="165.6" y="86.1" transform="rotate(-90 165.6 86.1)">1</text>
<text x="148.2" y="156.4" transform="rotate(-90 148.2 156.4)">23</text>
<text x="150.2" y="156.4" transform="rotate(-90 150.2 156.4)">24</text>
<text x="152.1" y="156.4" transform="rotate(-90 152.1 156.4)">25</text>
<text x="154" y="156.4" transform="rotate(-90 154 156.4)">26</text>
<text x="156" y="156.4" transform="rotate(-90 156 156.4)">27</text>
<text x="157.9" y="156.4" transform="rotate(-90 157.9 156.4)">28</text>
<text x="159.8" y="156.4" transform="rotate(-90 159.8 156.4)">29</text>
<text x="161.7" y="156.4" transform="rotate(-90 161.7 156.4)">30</text>
<text x="163.7" y="156.4" transform="rotate(-90 163.7 156.4)">31</text>
<text x="165.6" y="156.4" transform="rotate(-90 165.6 156.4)">32</text>
<text x="167.5" y="156.4" transform="rotate(-90 167.5 156.4)">33</text>
</g>
<g font-size="1.8" fill="#004080">
<text x="149.4" y="95.5" transform="rotate(-90 149.4 95.5)">XTAL_IN</text>
<text x="151.4" y="93" transform="rotate(-90 151.4 93)">VBAT</text>
<text x="159.1" y="95.8" transform="rotate(-90 159.1 95.8)">N_WAKE</text>
<text x="161" y="94.3" transform="rotate(-90 161 94.3)">FM_RX</text>
<text x="162.9" y="93.3" transform="rotate(-90 162.9 93.3)">GND2</text>
<text x="166.8" y="93.3" transform="rotate(-90 166.8 93.3)">GND1</text>
<text x="147.5" y="97.5" transform="rotate(-90 147.5 97.5)">XTAL_OUT</text>
<text x="157.1" y="96.8" transform="rotate(-90 157.1 96.8)">BT_WAKE</text>
<text x="164.9" y="98.7" transform="rotate(-90 164.9 98.7)">WL_BT_ANT</text>
<text x="155.2" y="102.6" transform="rotate(-90 155.2 102.6)">BT_HOST_WAKE</text>
<text x="153.3" y="108.3" transform="rotate(-90 153.3 108.3)">BT_VIO/N_HOST_WAKE</text>
<text x="149.4" y="152.1" transform="rotate(-90 149.4 152.1)">VIN_LDO</text>
<text x="151.4" y="152.1" transform="rotate(-90 151.4 152.1)">LPO</text>
<text x="153.3" y="152.1" transform="rotate(-90 153.3 152.1)">PCM_OUT</text>
<text x="155.2" y="152.1" transform="rotate(-90 155.2 152.1)">PCM_CLK</text>
<text x="157.1" y="152.1" transform="rotate(-90 157.1 152.1)">PCM_IN</text>
<text x="159.1" y="152.1" transform="rotate(-90 159.1 152.1)">PCM_SYNC</text>
<text x="161" y="152.1" transform="rotate(-90 161 152.1)">VDD_TCXO</text>
<text x="162.9" y="152.1" transform="rotate(-90 162.9 152.1)">TCXO_IN</text>
<text x="164.9" y="152.1" transform="rotate(-90 164.9 152.1)">GND4</text>
<text x="166.8" y="152.1" transform="rotate(-90 166.8 152.1)">GPS_RF</text>
<text x="168.7" y="152.1" transform="rotate(-90 168.7 152.1)">GND5</text>
</g>
<g font-size="1.7">
<text x="58.1" y="34.6">VCCIO-WIFI</text>
<text x="131.4" y="42.3">VCC_3V3</text>
<text x="50.2" y="48.5">R0603 R0603 R0603 R0603 R0603 R0603</text>
<text x="152.7" y="50">VCCIO-WIFI</text>
<text x="137" y="56.2">C0603</text>
<text x="133.2" y="62">GND</text>
<text x="148.6" y="63.9">R0603</text>
<text x="156.3" y="63.9">R0603</text>
<text x="179.5" y="63.9">C0603</text>
<text x="107.7" y="71.6">3</text>
<text x="107.7" y="69.7">4</text>
<text x="123" y="69.7">1</text>
<text x="123" y="71.6">2</text>
<text x="110" y="77.4">CRY-TSX3225</text>
<text x="131.1" y="77.4">GND</text>
<text x="160.4" y="78.8">GND</text>
<text x="164.3" y="78.8">GND</text>
<text x="212.3" y="79.4">GND</text>
<text x="94.6" y="90.9">GND</text>
<text x="98.6" y="92.5">VCCIO-WIFI</text>
<text x="222.2" y="90.6">VCCIO-WIFI</text>
<text x="194.4" y="100.6">46</text>
<text x="194.4" y="98.6">47</text>
<text x="102.3" y="104.4">R0603</text>
<text x="194.4" y="102.5">45</text>
<text x="225.8" y="104.4">R0603</text>
<text x="233.6" y="104.4">R0603</text>
<text x="241.3" y="104.4">R0603</text>
<text x="249" y="104.4">R0603</text>
<text x="122.2" y="110.2">13</text>
<text x="122.2" y="112.2">14</text>
<text x="122.2" y="108.3">12</text>
<text x="194.4" y="112.2">43</text>
<text x="194.4" y="110.2">44</text>
<text x="122.2" y="119.9">18</text>
<text x="122.2" y="117.9">17</text>
<text x="122.2" y="116">16</text>
<text x="122.2" y="114.1">15</text>
<text x="194.4" y="119.9">39</text>
<text x="194.4" y="117.9">40</text>
<text x="194.4" y="114.1">42</text>
<text x="194.4" y="116">41</text>
<text x="109.6" y="124.3">GND</text>
<text x="122.2" y="121.8">19</text>
<text x="122.2" y="123.7">20</text>
<text x="122.2" y="125.7">21</text>
<text x="194.4" y="123.7">37</text>
<text x="194.4" y="121.8">38</text>
<text x="194.4" y="125.7">36</text>
<text x="243.4" y="125.3">VCCIO-WIFI</text>
<text x="103.8" y="128.4">VCCIO-WIFI</text>
<text x="122.2" y="127.6">22</text>
<text x="194.4" y="127.6">35</text>
<text x="194.4" y="129.5">34</text>
<text x="200.9" y="126.6">GND</text>
<text x="233.6" y="129.5">R0603</text>
<text x="119.7" y="141.1">C0603</text>
<text x="223.9" y="141.1">R0603</text>
<text x="222" y="148.8">GND</text>
<text x="90.7" y="150.8">L3030</text>
<text x="115.4" y="151">GND</text>
<text x="123.7" y="160">VCCIO-WIFI</text>
<text x="104.2" y="164.3">C0603</text>
<text x="161.8" y="164.5">GNDGND</text>
<text x="100" y="170.3">GND</text>
<text x="127.4" y="172">R0603</text>
<text x="167.9" y="175.9">R0603</text>
<text x="181.6" y="174.9">GND</text>
<text x="167.9" y="181.7">R0603</text>
<text x="179.5" y="180.5">VCCIO-WIFI</text>
<text x="222" y="183.6">Title</text>
<text x="229.7" y="185.5">QIHUA-X527 BOARD</text>
<text x="222" y="189.3">Size</text>
<text x="223.9" y="191.3">B</text>
<text x="229.7" y="191.3">&lt;Doc&gt;</text>
<text x="229.7" y="189.4">Document Number</text>
<text x="285.7" y="189.4">Rev</text>
<text x="287.6" y="191.3">&lt;RevCode&gt;</text>
<text x="222" y="195.2">Date:</text>
<text x="232" y="195.2">Thursday, August 07, 2025</text>
<text x="260.6" y="195.2">Sheet</text>
<text x="270.2" y="195.2">3</text>
<text x="276" y="195.2">of</text>
<text x="281.8" y="195.2">14</text>
</g>
<g font-size="1.7" fill="#000080">
<text x="50.2" y="44.6">R19</text>
<text x="50.2" y="46.5">10K</text>
<text x="56" y="44.6">R20</text>
<text x="56" y="46.5">10K</text>
<text x="61.8" y="44.6">R21</text>
<text x="61.8" y="46.5">10K</text>
<text x="67.6" y="44.6">R22</text>
<text x="67.6" y="46.5">10K</text>
<text x="73.3" y="44.6">R23</text>
<text x="73.3" y="46.5">10K</text>
<text x="79.1" y="44.6">R24</text>
<text x="79.1" y="46.5">10K</text>
<text x="210.4" y="46.5">20369-001E</text>
<text x="137" y="52.3">C19</text>
<text x="212.3" y="48.5">WIFI1</text>
<text x="137" y="54.2">10uF</text>
<text x="98.4" y="63.9">C20</text>
<text x="104.2" y="63.9">12pF/NC C0603</text>
<text x="148.6" y="60.1">R25</text>
<text x="148.6" y="62">10K/NC</text>
<text x="156.3" y="60.1">R26</text>
<text x="156.3" y="62">10K/NC</text>
<text x="167.9" y="63.9">C21</text>
<text x="173.7" y="63.9">12pF</text>
<text x="119.7" y="67.8">X1</text>
<text x="107.5" y="75.5">26M-20pF-10PPM/NC</text>
<text x="115.8" y="81.3">R27</text>
<text x="121.6" y="81.3">0R/NC R0603</text>
<text x="98.4" y="85.1">C22</text>
<text x="104.2" y="85.1">12pF/NC C0603</text>
<text x="123.5" y="87.1">AP6255/RTL8723DS</text>
<text x="121.6" y="90.9">UW1</text>
<text x="102.3" y="100.6">R28</text>
<text x="225.8" y="100.6">R29</text>
<text x="233.6" y="100.6">R30</text>
<text x="241.3" y="100.6">R31</text>
<text x="249" y="100.6">R32</text>
<text x="102.3" y="102.5">10K</text>
<text x="225.8" y="102.5">15K/NC</text>
<text x="233.6" y="102.5">15K</text>
<text x="241.3" y="102.5">15K</text>
<text x="249" y="102.5">15K/NC</text>
<text x="225.8" y="127.6">R33</text>
<text x="233.6" y="127.6">100K</text>
<text x="119.7" y="137.3">C23</text>
<text x="223.9" y="137.3">R34</text>
<text x="119.7" y="139.2">104</text>
<text x="223.9" y="139.2">100K/NC</text>
<text x="90.7" y="146.9">L3</text>
<text x="90.7" y="148.8">4.7uH_1A/NC</text>
<text x="104.2" y="160.4">C24</text>
<text x="104.2" y="162.4">10uF/NC</text>
<text x="127.4" y="168.1">R35</text>
<text x="127.4" y="170.1">10K</text>
<text x="164.1" y="173.9">R36</text>
<text x="169.9" y="173.9">0R/NC</text>
<text x="164.1" y="179.7">R37</text>
<text x="169.9" y="179.7">0R/NC</text>
</g>
<text font-size="1.7" fill="#400040" x="210.4" y="44.2">RF_JAK_3P</text>
<g font-size="1.7" fill="#f00">
<text x="9.5" y="53.1">1</text>
<text x="14.7" y="53.1">WL-SDIO-D0</text>
<text x="35.1" y="52.2">WIFI_SD_D0</text>
<text x="9.5" y="57">1</text>
<text x="9.5" y="58.9">1</text>
<text x="9.5" y="55">1</text>
<text x="14.7" y="57">WL-SDIO-D2</text>
<text x="14.7" y="58.9">WL-SDIO-D3</text>
<text x="14.7" y="55">WL-SDIO-D1</text>
<text x="35.1" y="58">WIFI_SD_D3</text>
<text x="35.1" y="56.1">WIFI_SD_D2</text>
<text x="35.1" y="54.1">WIFI_SD_D1</text>
<text x="9.5" y="64.7">1</text>
<text x="9.5" y="62.7">1</text>
<text x="14.7" y="64.7">WL-SDIO-CMD</text>
<text x="14.7" y="62.7">WL-SDIO-CLK</text>
<text x="35.1" y="63.8">WIFI_SD_CMD</text>
<text x="35.1" y="61.9">WIFI_SD_CLK</text>
<text x="9.5" y="68.5">1</text>
<text x="9.5" y="70.5">1</text>
<text x="14.7" y="68.5">UART1-TX</text>
<text x="14.7" y="70.5">UART1-RX</text>
<text x="35.1" y="69.7">UART1-RX</text>
<text x="35.1" y="67.8">UART1-TX</text>
<text x="35.1" y="71.6">UART1-RTS</text>
<text x="9.5" y="72.4">1</text>
<text x="9.5" y="74.3">1</text>
<text x="14.7" y="72.4">UART1-RTS</text>
<text x="14.7" y="74.3">UART1-CTS</text>
<text x="35.1" y="73.6">UART1-CTS</text>
<text x="37" y="77.3">WIFI_32K</text>
<text x="9.5" y="78.2">1</text>
<text x="9.5" y="82.1">1</text>
<text x="9.5" y="84">1</text>
<text x="14.7" y="78.2">AP-CK32K-OUT</text>
<text x="14.7" y="82.1">BT-RESETN</text>
<text x="14.7" y="84">BT-WAKE-AP</text>
<text x="33.2" y="83.1">BT_WAKE_HOST</text>
<text x="37" y="81.2">BT_EN</text>
<text x="154" y="81.3" transform="rotate(-90 154 81.3)">BT-HOST-WAKE</text>
<text x="155.9" y="81.3" transform="rotate(-90 155.9 81.3)">BT_WAKE_HOST</text>
<text x="9.5" y="87.8">1</text>
<text x="9.5" y="89.8">1</text>
<text x="9.5" y="85.9">1</text>
<text x="14.7" y="87.8">WL-REG-ON</text>
<text x="14.7" y="89.8">WL-WAKE-AP</text>
<text x="14.7" y="85.9">AP-WAKE-BT</text>
<text x="33.2" y="89">WIFI-HOST-WAKE</text>
<text x="33.2" y="85.1">BT-HOST-WAKE</text>
<text x="35.1" y="87">WIFI_PWREN</text>
<text x="9.3" y="95.6">1</text>
<text x="9.3" y="93.6">1</text>
<text x="14.3" y="93.6">BT-PCM-DIN</text>
<text x="14.5" y="95.6">BT-PCM-DOUT</text>
<text x="35.1" y="94.7">PCM_DOUT</text>
<text x="35.1" y="92.8">PCM_DIN</text>
<text x="9.3" y="99.4">1</text>
<text x="9.3" y="97.5">1</text>
<text x="14.1" y="99.4">BT-PCM-CLK</text>
<text x="14.3" y="97.5">BT-PCM-SYNC</text>
<text x="35.1" y="98.5">PCM_CLK</text>
<text x="35.1" y="96.6">PCM_SYNC</text>
<text x="75.7" y="112.1">WIFI_SD_D2</text>
<text x="75.7" y="114">WIFI_SD_D3</text>
<text x="75.7" y="108.2">WIFI_PWREN</text>
<text x="75.7" y="110.2">WIFI-HOST-WAKE</text>
<text x="206.9" y="110.2">UART1-RTS</text>
<text x="206.9" y="112.2">UART1-TX</text>
<text x="75.7" y="115.9">WIFI_SD_CMD</text>
<text x="75.7" y="119.8">WIFI_SD_D0</text>
<text x="75.7" y="117.8">WIFI_SD_CLK</text>
<text x="206.9" y="114.1">UART1-RX</text>
<text x="206.9" y="116">UART1-CTS</text>
<text x="75.7" y="121.7">WIFI_SD_D1</text>
<text x="210.8" y="129.4">BT_EN</text>
<text x="112.3" y="175.8">WIFI_32K</text>
<text x="137.4" y="179.6">PCM_DIN</text>
<text x="137.4" y="183.5">PCM_DOUT</text>
<text x="137.4" y="181.5">PCM_CLK</text>
<text x="137.4" y="185.4">PCM_SYNC</text>
</g>
<g font-size="1.7" fill="#004080">
<text x="111" y="70.9">GND2</text>
<text x="117.7" y="70.9">XIN</text>
<text x="111" y="72.8">XOUTGND1</text>
<text x="177.5" y="101.7">N_VDDSWP_OUT</text>
<text x="179.4" y="99.8">N_VDDSWP_IN</text>
<text x="180.3" y="103.7">N_VDDSWPIO</text>
<text x="126.4" y="111.4">WL_HOST_WAKE</text>
<text x="126.4" y="113.3">SDIO_DATA_2</text>
<text x="126.4" y="109.5">WL_REG_ON</text>
<text x="180.6" y="111.4">UART_CTS_N</text>
<text x="182.7" y="113.3">UART_RXD</text>
<text x="126.4" y="119.1">SDIO_DATA_CLK</text>
<text x="126.4" y="117.2">SDIO_DATA_CMD</text>
<text x="126.4" y="115.3">SDIO_DATA_3</text>
<text x="180.6" y="117.2">UART_RTS_N</text>
<text x="182.8" y="115.3">UART_TXD</text>
<text x="188.9" y="119.1">TX1</text>
<text x="126.4" y="121">SDIO_DATA_0</text>
<text x="126.4" y="123">SDIO_DATA_1</text>
<text x="126.4" y="124.9">GND3</text>
<text x="182.6" y="123">N_REG_PU</text>
<text x="182.7" y="124.9">N_I2C_SCL</text>
<text x="188.9" y="121">TX2</text>
<text x="126.4" y="128.8">VDDIO</text>
<text x="126.4" y="126.8">VIN_LDO_OUT</text>
<text x="182.5" y="128.8">N_I2C_SDA</text>
<text x="183.1" y="130.7">BT_RST_N</text>
<text x="187.2" y="126.8">GND6</text>
</g>
<text font-size="1.6" x="227.8" y="181.4">www.qihua-x.com</text>
<g font-size="1.4">
<text x="30.9" y="11.6">5</text>
<text x="88.8" y="11.6">4</text>
<text x="146.7" y="11.6">3</text>
<text x="204.6" y="11.6">2</text>
<text x="262.6" y="11.6">1</text>
<text x=".5" y="36.3">D</text>
<text x="292" y="36.3">D</text>
<text x=".5" y="82.2">C</text>
<text x="292" y="82.2">C</text>
<text x=".5" y="128">B</text>
<text x="292" y="128">B</text>
<text x=".5" y="173.9">A</text>
<text x="292" y="173.9">A</text>
<text x="30.9" y="197">5</text>
<text x="88.8" y="197">4</text>
<text x="146.7" y="197">3</text>
<text x="204.6" y="197">2</text>
<text x="262.6" y="197">1</text>
</g>
</svg>
